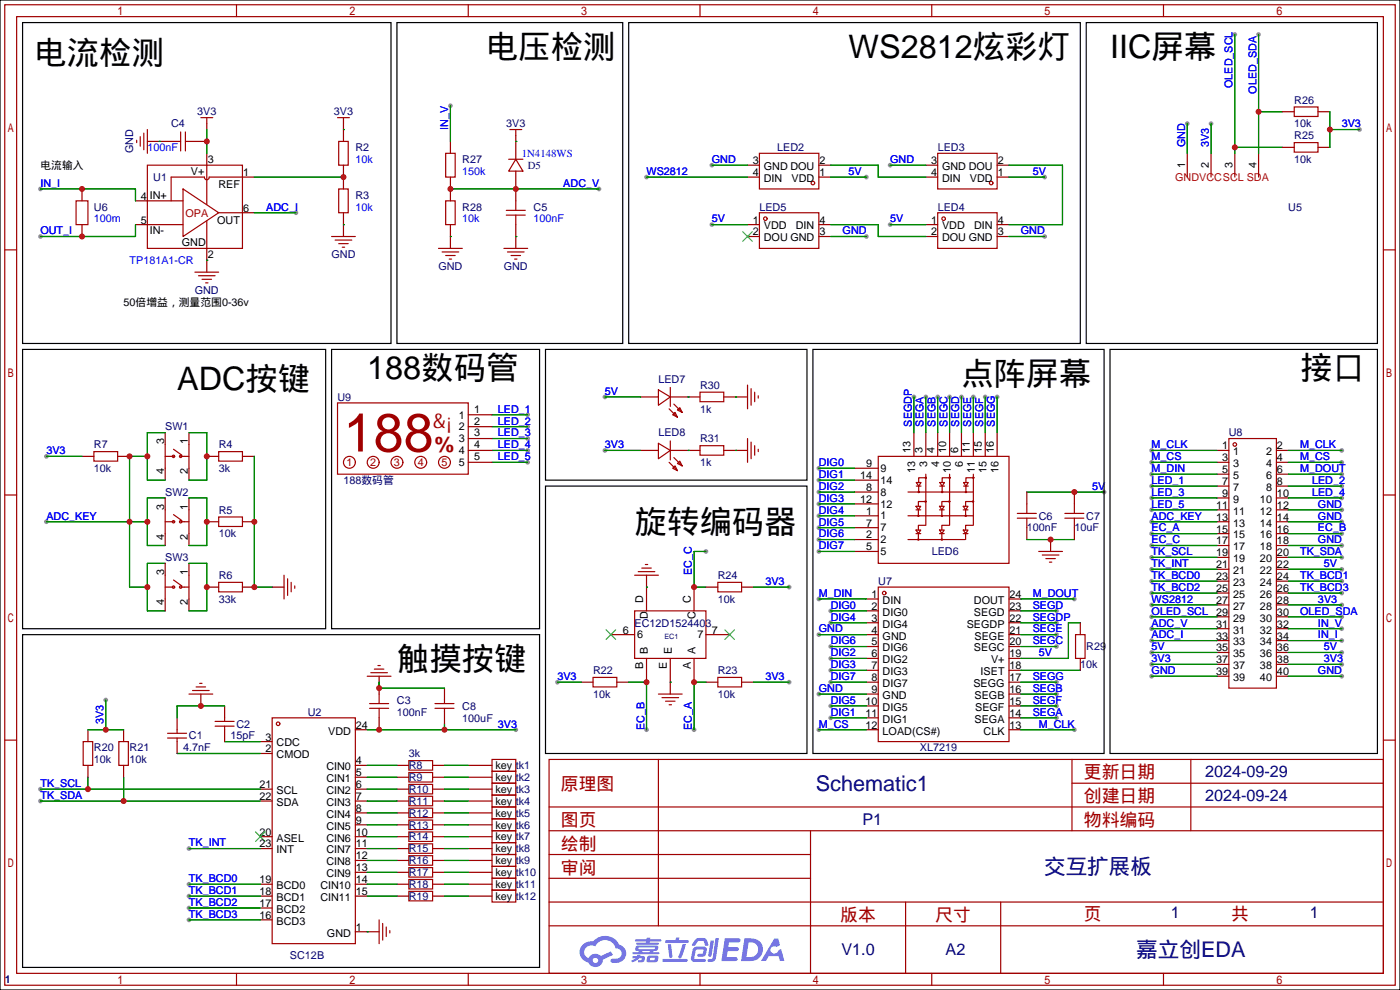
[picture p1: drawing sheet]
<svg xmlns="http://www.w3.org/2000/svg" width="299mm" height="212mm" viewBox="0 0 299 212" stroke-linecap="round" stroke-linejoin="round" font-family="sans-serif">
<path d="M0 0h299.2v211.6h-299.2z" fill="#fff" stroke="#000" stroke-width=".25"/>
<g fill="#999">
<circle cx="9.9" cy="111.5" r=".51"/>
<circle cx="9.9" cy="97.5" r=".51"/>
<circle cx="258.8" cy="26.4" r=".51"/>
<circle cx="263.9" cy="7.4" r=".51"/>
<circle cx="269" cy="7.4" r=".51"/>
<circle cx="253.7" cy="26.4" r=".51"/>
<circle cx="40.4" cy="181.4" r=".51"/>
<circle cx="8.6" cy="171.2" r=".51"/>
<circle cx="8.6" cy="168.7" r=".51"/>
<circle cx="110.2" cy="156" r=".51"/>
<circle cx="22.6" cy="149.6" r=".51"/>
<circle cx="40.4" cy="189" r=".51"/>
<circle cx="40.4" cy="191.5" r=".51"/>
<circle cx="40.4" cy="194.1" r=".51"/>
<circle cx="40.4" cy="196.6" r=".51"/>
<circle cx="138.2" cy="156" r=".51"/>
<circle cx="119.1" cy="145.8" r=".51"/>
<circle cx="148.3" cy="156" r=".51"/>
<circle cx="168.7" cy="145.8" r=".51"/>
<circle cx="150.9" cy="117.9" r=".51"/>
<circle cx="168.7" cy="125.5" r=".51"/>
<circle cx="112.8" cy="88.6" r=".51"/>
<circle cx="112.8" cy="91.2" r=".51"/>
<circle cx="112.8" cy="93.7" r=".51"/>
<circle cx="112.8" cy="96.3" r=".51"/>
<circle cx="112.8" cy="98.8" r=".51"/>
<circle cx="290.6" cy="27.7" r=".51"/>
<circle cx="190.2" cy="35.3" r=".51"/>
<circle cx="185.2" cy="37.8" r=".51"/>
<circle cx="223.3" cy="50.5" r=".51"/>
<circle cx="223.3" cy="37.8" r=".51"/>
<circle cx="185.2" cy="50.5" r=".51"/>
<circle cx="190.2" cy="48" r=".51"/>
<circle cx="152.1" cy="48" r=".51"/>
<circle cx="152.1" cy="35.3" r=".51"/>
<circle cx="138.2" cy="37.8" r=".51"/>
<circle cx="8.6" cy="40.4" r=".51"/>
<circle cx="8.6" cy="50.5" r=".51"/>
<circle cx="128" cy="40.4" r=".51"/>
<circle cx="63.2" cy="45.5" r=".51"/>
<circle cx="96.3" cy="22.6" r=".51"/>
<circle cx="175" cy="128" r=".51"/>
<circle cx="175" cy="156" r=".51"/>
<circle cx="175" cy="148.3" r=".51"/>
<circle cx="175" cy="135.6" r=".51"/>
<circle cx="229.6" cy="128" r=".51"/>
<circle cx="229.6" cy="156" r=".51"/>
<circle cx="177.5" cy="130.6" r=".51"/>
<circle cx="177.5" cy="140.7" r=".51"/>
<circle cx="177.5" cy="143.3" r=".51"/>
<circle cx="177.5" cy="133.1" r=".51"/>
<circle cx="177.5" cy="150.9" r=".51"/>
<circle cx="177.5" cy="138.2" r=".51"/>
<circle cx="177.5" cy="145.8" r=".51"/>
<circle cx="177.5" cy="153.4" r=".51"/>
<circle cx="175" cy="100.1" r=".51"/>
<circle cx="175" cy="102.6" r=".51"/>
<circle cx="175" cy="105.2" r=".51"/>
<circle cx="175" cy="107.7" r=".51"/>
<circle cx="175" cy="110.2" r=".51"/>
<circle cx="175" cy="112.8" r=".51"/>
<circle cx="175" cy="115.3" r=".51"/>
<circle cx="175" cy="117.9" r=".51"/>
<circle cx="225.8" cy="153.4" r=".51"/>
<circle cx="225.8" cy="148.3" r=".51"/>
<circle cx="225.8" cy="138.2" r=".51"/>
<circle cx="225.8" cy="130.6" r=".51"/>
<circle cx="225.8" cy="135.6" r=".51"/>
<circle cx="225.8" cy="150.9" r=".51"/>
<circle cx="225.8" cy="145.8" r=".51"/>
<circle cx="225.8" cy="133.1" r=".51"/>
<circle cx="195.3" cy="84.8" r=".51"/>
<circle cx="197.9" cy="84.8" r=".51"/>
<circle cx="200.4" cy="84.8" r=".51"/>
<circle cx="202.9" cy="84.8" r=".51"/>
<circle cx="205.5" cy="84.8" r=".51"/>
<circle cx="208" cy="84.8" r=".51"/>
<circle cx="210.6" cy="84.8" r=".51"/>
<circle cx="213.1" cy="84.8" r=".51"/>
<circle cx="236" cy="105.2" r=".51"/>
<circle cx="286.8" cy="96.3" r=".51"/>
<circle cx="246.1" cy="101.3" r=".51"/>
<circle cx="286.8" cy="101.3" r=".51"/>
<circle cx="246.1" cy="98.8" r=".51"/>
<circle cx="246.1" cy="96.3" r=".51"/>
<circle cx="286.8" cy="98.8" r=".51"/>
<circle cx="246.1" cy="103.9" r=".51"/>
<circle cx="246.1" cy="106.4" r=".51"/>
<circle cx="246.1" cy="109" r=".51"/>
<circle cx="246.1" cy="111.5" r=".51"/>
<circle cx="246.1" cy="114" r=".51"/>
<circle cx="246.1" cy="116.6" r=".51"/>
<circle cx="246.1" cy="119.1" r=".51"/>
<circle cx="246.1" cy="121.7" r=".51"/>
<circle cx="246.1" cy="124.2" r=".51"/>
<circle cx="246.1" cy="126.7" r=".51"/>
<circle cx="246.1" cy="129.3" r=".51"/>
<circle cx="246.1" cy="131.8" r=".51"/>
<circle cx="246.1" cy="134.4" r=".51"/>
<circle cx="246.1" cy="136.9" r=".51"/>
<circle cx="286.8" cy="142" r=".51"/>
<circle cx="286.8" cy="139.4" r=".51"/>
<circle cx="286.8" cy="136.9" r=".51"/>
<circle cx="286.8" cy="134.4" r=".51"/>
<circle cx="286.8" cy="131.8" r=".51"/>
<circle cx="286.8" cy="129.3" r=".51"/>
<circle cx="286.8" cy="126.7" r=".51"/>
<circle cx="286.8" cy="124.2" r=".51"/>
<circle cx="286.8" cy="121.7" r=".51"/>
<circle cx="286.8" cy="119.1" r=".51"/>
<circle cx="286.8" cy="116.6" r=".51"/>
<circle cx="286.8" cy="114" r=".51"/>
<circle cx="286.8" cy="111.5" r=".51"/>
<circle cx="286.8" cy="109" r=".51"/>
<circle cx="286.8" cy="106.4" r=".51"/>
<circle cx="286.8" cy="103.9" r=".51"/>
<circle cx="286.8" cy="144.5" r=".51"/>
<circle cx="246.1" cy="139.4" r=".51"/>
<circle cx="246.1" cy="142" r=".51"/>
<circle cx="246.1" cy="144.5" r=".51"/>
<circle cx="129.3" cy="84.8" r=".51"/>
<circle cx="129.3" cy="96.3" r=".51"/>
</g>
<g fill="none" stroke="#a10000" stroke-width=".25">
<path d="M1 1h297.2v209.6h-297.2zM3.6 3.6h292.1v204.4h-292.1zM50.5 1v2.6M100.1 1v2.6M149.6 1v2.6M199.1 1v2.6M248.7 1v2.6M1 53.4h2.6M295.7 53.4h2.5M1 105.8h2.6M295.7 105.8h2.5M1 158.2h2.6"/>
<path d="M295.7 158.2h2.5M117.3 162.3h178.4v45.7h-178.4zM117.3 177.5h178.4M117.3 172.5h178.4M140.7 162.3v35.6M173.2 177.5v30.5M229.1 162.3v15.2M229.1 167.4h66.6M254.5 162.3v15.2M117.3 182.6h55.9M117.3 197.9h178.4M117.3 192.8h178.4"/>
<path d="M117.3 187.7h55.9M193.5 192.8v15.2M213.9 192.8v15.2M50.5 208v2.6M100.1 208v2.6M149.6 208v2.6M199.1 208v2.6M248.7 208v2.6"/>
</g>
<g fill="#5487ff">
<path d="M154.9 200.5h2.7a.48 .48 0 0 1 .7 .5 .48 .48 0 0 1-.7 .4h-1.8l-.2 1h1.9a.43 .43 0 0 1 .4 .5 .43 .43 0 0 1-.4 .4h-2l-.2 1.3h1.7a.45 .45 0 0 1 .6 .1 .45 .45 0 0 1-.2 .6l-3.2 .1z"/>
<path d="M165.5 200.6h.8l.4 1.4-.7 .4a.84 .84 0 0 0-1.2 .2 .84 .84 0 0 0 .3 1.2 .84 .84 0 0 0 1.2-.4v-.3l.6-.3 .7 2.6h-.9l-.3-1.1h-2.1l-.6 1.1h-1.1z"/>
<path d="M151.9 201h.7l-.5 3.2a.36 .36 0 0 1-.4 .3 .36 .36 0 0 1-.3-.3z"/>
<path d="M152.9 200.5h.7l-.6 4.3a1.13 1.13 0 0 1-1.8 .6l.2-.4 .8-.1 .1-.2z"/>
<path d="M148.6 200.8l.6-.3h1a.77 .77 0 0 1 .9 .5l.3 .9-.2 .2h-.5l-.3-.9-.2-.1h-1l-.7 1h-.6v-.2z"/>
<path d="M148.2 202.7l.5-.4h1.7a.81 .81 0 0 1 .7 .5 .81 .81 0 0 1-.2 .9 .81 .81 0 0 1-.9 .8h-.7a.32 .32 0 0 1-.3-.4 .32 .32 0 0 1 .4-.3h.8l.2-.9-1.7 .1-.3 1.9 2.2 .1a.32 .32 0 0 1 .3 .3 .32 .32 0 0 1-.4 .3h-2.3l-.4-.3-.1-.5z"/>
<path d="M141.6 204.9h5a.33 .33 0 0 1 .4 .4 .33 .33 0 0 1-.4 .3h-4.9l-.1-.2z"/>
<path d="M145.9 201.8h.7l-.6 2a.98 .98 0 0 1-.7 1l-.3-.3z"/>
<path d="M142.7 201.8h.7l.3 2.6a.34 .34 0 0 1-.3 .3 .34 .34 0 0 1-.4-.2z"/>
<path d="M142.2 200.9h2.2l.2-.6h.6l-.1 .6h1.8a.32 .32 0 0 1 .3 .3 .32 .32 0 0 1-.4 .3h-4.5l-.1-.1z"/>
<path d="M135.2 204.3h.9l.1-.2h.7l-.1 .2 .9 .1a.82 .82 0 0 1-.6 1.3h-.7v-.5h.6l.1-.4a.68 .68 0 0 0-.9 .4l-1.1 .5-.2-.5 1-.4h-.8z"/>
<path d="M135.8 200.7h2.4l.1-.3h.7l-.1 .4h2.2l.3 .2-.3 .2h-2.2l-.1 .3h1.8l.2 .2-.2 .2h-4.5l-.1-.4h2.1v-.3h-2.2l-.2-.1z"/>
<path d="M159.1 200.5l-.7 4.9h1.7a2.5 2.5 0 0 0 3-2.5 2.5 2.5 0 0 0-3.1-2.4zM160 201.4a1.61 1.61 0 0 1 2 1.4 1.61 1.61 0 0 1-1.8 1.7l-.7 .1z"/>
<path d="M135.9 202.3a.55 .55 0 0 0-.1 .7 .55 .55 0 0 0 .7 .2v.3h-1.3v.4h5.5l.2-.2-.2-.2h-1.2l.2-.3a.7 .7 0 0 0 .9-.2 .7 .7 0 0 0-.1-.9h-4.1zM136.5 202.5h3.3l.2 .1-.2 .3h-3.2zM137.2 203.2h1.7l-.1 .3h-1.5z"/>
<path d="M138.4 204.4a1.05 1.05 0 0 0-.1 1.2 2.91 2.91 0 0 0 2.2-.1 .98 .98 0 0 0 0-1.2l-1.6-.1zM139 204.7h.8l.1 .3-.2 .2h-.8z"/>
<path d="M124.6 201.9a2.23 2.23 0 0 0-.6 2.3 2.23 2.23 0 0 0 1.8 1.5 1.58 1.58 0 0 0 1.7 1 1.58 1.58 0 0 0 1.3-1.6l2.2-1-.5-.8-2.1 1a1.65 1.65 0 0 0-2.6 .5 1.45 1.45 0 0 1-.8-2 1.45 1.45 0 0 1 2-.6l.2 .1a2.3 2.3 0 0 1 2.4-1.4 2.3 2.3 0 0 1 2 1.8 1.12 1.12 0 0 1 1.3 1 1.12 1.12 0 0 1-1.2 1.2h-.7a.45 .45 0 0 0-.5 .4 .45 .45 0 0 0 .4 .5 2.21 2.21 0 0 0 2.3-.6 2.21 2.21 0 0 0 .5-2.2 2.13 2.13 0 0 0-1.4-1.1 3.3 3.3 0 0 0-5.5-.7l-1.2 .1zM126.7 205.3a.57 .57 0 0 1 1.1 0 .57 .57 0 0 1-1.1 0z"/>
</g>
<g fill="none" stroke="#a10000" stroke-width=".25">
<path d="M29.2 30v.5M30 29.2v2M30.7 28.4v3.6M31.5 35.3h20.3v17.8h-20.3zM31.5 27.7v5.1M36.6 30.2h2M38.6 28.2v4.1M39.6 30.2h2.1M39.6 28.2v4.1M42.9 25.1h2.6M44.2 25.1v1.3M44.2 35.3v8.4"/>
<path d="M51.8 37.8h-7.1a.51 .51 0 0 1-.5 .6 .51 .51 0 0 1-.5-.6h-7.1v5.1M72.1 25.1h2.6M72.4 30.2h2v5.1h-2zM73.4 25.1v1.3M95.2 32.8h2.1v5h-2.1zM108.7 34h3.1M109 27.7h2.5M110.2 34l1.6 2.6h-3.1zM110.2 27.7v1.3M162.3 32.8h12.7v7.6h-12.7zM200.4 32.8h12.7v7.6h-12.7zM276.6 30.5h5.1v2h-5.1z"/>
<path d="M276.6 22.9h5.1v2h-5.1zM16.3 42.9h2.5v5.1h-2.5zM31.5 42.9h7.6M31.5 48h7.6M39.1 40.4l7.6 5.1-7.6 5zM41.7 58.2h5M42.4 58.9h3.6M43.2 59.7h2M44.2 47.2v5.9M46.7 45.5h5.1M70.9 50.5h5M71.6 51.3h3.6"/>
<path d="M72.4 40.4h2v5.1h-2zM72.4 52.1h2M73.2 52.8h.5M93.7 53.1h5.1M94.5 53.8h3.5M95.2 42.9h2.1v5.1h-2.1zM95.2 54.6h2.1M96 55.4h.5M107.7 53.1h5.1M108.2 46h4.1M108.2 45h4.1M108.5 53.8h3.5"/>
<path d="M109.2 54.6h2.1M110 55.4h.5M110.2 42.9v2.1M110.2 46v2M162.3 45.5h12.7v7.6h-12.7zM200.4 45.5h12.7v7.6h-12.7zM43.9 60.5h.5M20.1 96.5h5v2.1h-5zM35.3 97.5h1.8M35.3 95v5.1M37.1 96l1.8 1.3M38.6 97.5h1.8"/>
<path d="M40.4 95v5.1M46.7 96.5h5.1v2.1h-5.1zM72.1 86.1h28v15.2h-28zM140.7 83.3l2.6 1.5-2.6 1.8zM140.7 94.7l2.6 1.6-2.6 1.7zM143 87.4l1.8 1.8M143 98.8l1.8 1.8M143.3 82.8v4.1M143.3 94.2v4.1M143.8 88.6l.5-.5 .5 1.1zM144 86.4l1.8 1.7M144 97.8l1.8 1.8"/>
<path d="M144.8 87.6l.5-.5 .5 1zM144.8 99.1l.5-.5 .5 1zM149.6 83.8h5.1v2.1h-5.1zM149.6 95.2h5.1v2.1h-5.1zM159.8 82.3v5.1M159.8 93.7v5.1M160.5 83.1v3.5M160.5 94.5v3.5M161.3 83.8v2.1M161.3 95.2v2.1M162.1 84.6v.5M162.1 96v.5"/>
<path d="M187.7 97.5h27.9v22.9h-27.9zM262.6 93.7h10.2v53.4h-10.2zM35.3 109v5M35.3 111.5h1.8M37.1 110l1.8 1.3M38.6 111.5h1.8M40.4 109v5M46.7 110.5h5.1v2h-5.1zM143.8 100.1l.5-.5 .5 1zM194.1 115.3h12.1M194.1 110.2h13.9M194.1 105.2h13.9"/>
<path d="M195.8 113.3h1l-.5 .7zM195.8 108.2h1l-.5 .8zM195.8 114h1M195.8 109h1M195.8 103.1h1l-.5 .8zM195.8 103.9h1M196.3 109v1.2M196.3 114v1.3M196.3 103.9v1.3M197.8 112.3h-1.5v1M197.8 107.2h-1.5v1M197.9 102.1h-1.6v1"/>
<path d="M197.9 101.3v11M200.8 113.3h1l-.5 .7zM200.8 108.2h1l-.5 .8zM200.8 114h1M200.8 109h1M200.9 103.1h1l-.5 .8zM200.9 103.9h1M201.3 109v1.2M201.3 114v1.3M201.4 103.9v1.3M202.8 112.3h-1.5v1M202.8 107.2h-1.5v1"/>
<path d="M202.9 102.1h-1.5v1M202.9 101.3v11M205.9 113.3h1l-.5 .7zM205.9 108.2h1l-.5 .8zM205.9 114h1M205.9 109h1M205.9 103.1h1l-.5 .8zM205.9 103.9h1M206.4 109v1.2M206.4 114v1.3M206.4 103.9v1.3M207.9 112.3h-1.5v1"/>
<path d="M207.9 107.2h-1.5v1M208 102.1h-1.6v1M208 101.3v11M217.4 110.7h4.1M217.4 109.7h4.1M219.5 107.7v2M219.5 110.7v2.1M222 117.9h5.1M222.8 118.6h3.5M223.5 119.4h2.1M227.6 110.7h4M227.6 109.7h4"/>
<path d="M229.6 107.7v2M229.6 110.7v2.1M35.3 122.9v5.1M35.3 125.5h1.8M37.1 124l1.8 1.2M38.6 125.5h1.8M40.4 122.9v5.1M46.7 124.5h5.1v2h-5.1zM60.7 122.9v5.1M61.5 123.7v3.6M62.2 124.5v2M63 125.2v.5"/>
<path d="M135.6 130.6h15.3v10.1h-15.3zM135.6 122.9h5.1M136.4 122.2h3.6M137.2 121.4h2M137.9 120.6h.5M153.4 124.5h5.1v2h-5.1zM187.7 125.5h27.9v33h-27.9zM224.3 120.1h.5M229.9 135.6h2v5.1h-2zM17.8 158.5h2v5.1h-2zM25.4 158.5h2v5.1h-2zM35.8 157.7h4.1"/>
<path d="M35.8 156.7h4.1M37.8 156v.7M37.8 157.7v.8M40.4 148.3h5.1M41.1 147.6h3.6M41.9 146.8h2M42.7 146.1h.5M46 155.2h4M46 154.2h4M48 153.4v.8M48 155.2v.8M58.2 153.4h17.7v48.3h-17.7z"/>
<path d="M78.5 144.5h5.1M79 150.4h4.1M79 151.4h4.1M79.2 143.8h3.6M80 143h2M80.8 142.2h.5M81 148.3v2.1M81 151.4v2M93 150.4h4M93 151.4h4M95 149.6v.8M95 151.4v.7"/>
<path d="M126.7 144.8h5.1v2h-5.1zM140.7 148.3h5.1M141.5 149.1h3.5M142.2 149.9h2.1M143 150.6h.5M153.4 144.8h5.1v2h-5.1zM87.4 162.6h5.1v2h-5.1zM87.4 165.1h5.1v2h-5.1zM87.4 167.6h5.1v2.1h-5.1zM87.4 170.2h5.1v2h-5.1zM87.4 172.7h5.1v2.1h-5.1zM87.4 175.3h5.1v2h-5.1z"/>
<path d="M87.4 177.8h5.1v2h-5.1zM105.2 162.3h5v2.5h-5zM105.2 164.8h5v2.6h-5zM105.2 167.4h5v2.5h-5zM105.2 169.9h5v2.6h-5zM105.2 172.5h5v2.5h-5zM105.2 175h5v2.5h-5zM105.2 177.5h5v2.6h-5zM81 196.6v5.1M81.8 197.4v3.5M82.5 198.1v2.1M83.3 198.9v.5"/>
<path d="M87.4 180.3h5.1v2.1h-5.1zM87.4 182.9h5.1v2h-5.1zM87.4 185.4h5.1v2.1h-5.1zM87.4 188h5.1v2h-5.1zM87.4 190.5h5.1v2h-5.1zM105.2 180.1h5v2.5h-5zM105.2 182.6h5v2.6h-5zM105.2 185.2h5v2.5h-5zM105.2 187.7h5v2.5h-5zM105.2 190.2h5v2.6h-5z"/>
<circle cx="173.7" cy="39.1" r=".38"/>
<circle cx="211.8" cy="39.1" r=".38"/>
<circle cx="163.6" cy="46.7" r=".38"/>
<circle cx="201.7" cy="46.7" r=".38"/>
<circle cx="37.1" cy="97.5" r=".25"/>
<circle cx="38.6" cy="97.5" r=".25"/>
<circle cx="74.7" cy="98.8" r="1.27"/>
<circle cx="79.8" cy="98.8" r="1.27"/>
<circle cx="84.8" cy="98.8" r="1.27"/>
<circle cx="89.9" cy="98.8" r="1.27"/>
<circle cx="95" cy="98.8" r="1.27"/>
<circle cx="263.9" cy="95" r=".38"/>
<circle cx="37.1" cy="111.5" r=".25"/>
<circle cx="38.6" cy="111.5" r=".25"/>
<circle cx="196.3" cy="110.2" r=".13"/>
<circle cx="196.3" cy="115.3" r=".13"/>
<circle cx="196.3" cy="105.2" r=".13"/>
<circle cx="197.8" cy="107.2" r=".13"/>
<circle cx="197.9" cy="102.1" r=".13"/>
<circle cx="201.3" cy="110.2" r=".13"/>
<circle cx="201.3" cy="115.3" r=".13"/>
<circle cx="201.4" cy="105.2" r=".13"/>
<circle cx="202.9" cy="107.2" r=".13"/>
<circle cx="202.9" cy="102.1" r=".13"/>
<circle cx="206.4" cy="110.2" r=".13"/>
<circle cx="206.4" cy="105.2" r=".13"/>
<circle cx="208" cy="107.2" r=".13"/>
<circle cx="208" cy="102.1" r=".13"/>
<circle cx="37.1" cy="125.5" r=".25"/>
<circle cx="38.6" cy="125.5" r=".25"/>
<circle cx="189" cy="126.7" r=".38"/>
<circle cx="59.4" cy="154.7" r=".38"/>
</g>
<g fill="none" stroke="#870000" stroke-width=".25">
<path d="M31.5 30.2h5.1M41.7 30.2h2.5M44.2 26.4v1.3M44.2 32.8v2.5M51.8 37.8h2.6M73.4 26.4v3.8M73.4 35.3v5.1M96.3 30.2v2.6M96.3 37.8v5.1M110.2 29v5M110.2 36.6v6.3M159.8 37.8h2.5"/>
<path d="M159.8 35.3h2.5M175 37.8h2.5M175 35.3h2.5M197.9 37.8h2.5M197.9 35.3h2.5M213.1 37.8h2.5M213.1 35.3h2.5M253.7 32.8v5M258.8 32.8v5M263.9 32.8v5M269 32.8v5M274.1 31.5h2.5"/>
<path d="M274.1 23.9h2.5M281.7 31.5h2.5M281.7 23.9h2.5M17.5 40.4v2.5M17.5 48v2.5M29 48h2.5M29 42.9h2.5M44.2 53.1v5.1M51.8 45.5h2.6M73.4 45.5v5M96.3 48v5.1M110.2 48v5.1"/>
<path d="M159.8 48h2.5M159.8 50.5h2.5M175 48h2.5M175 50.5h2.5M197.9 48h2.5M197.9 50.5h2.5M213.1 48h2.5M213.1 50.5h2.5M17.5 97.5h2.6M25.1 97.5h2.6M35.3 92.5v2.5M40.4 92.5v2.5"/>
<path d="M44.2 97.5h2.5M51.8 97.5h2.6M100.1 96.3h5.1M100.1 98.8h5.1M100.1 88.6h5.1M100.1 91.2h5.1M100.1 93.7h5.1M136.9 96.3h3.8M136.9 84.8h3.8M143.3 96.3h6.3M143.3 84.8h6.3M154.7 96.3h5.1"/>
<path d="M154.7 84.8h5.1M195.3 92.5v5M197.9 92.5v5M200.4 92.5v5M202.9 92.5v5M205.5 92.5v5M208 92.5v5M210.6 92.5v5M213.1 92.5v5M260.1 96.3h2.5M260.1 98.8h2.5M272.8 96.3h2.5"/>
<path d="M272.8 98.8h2.5M35.3 100.1v2.5M35.3 106.4v2.6M35.3 114v2.6M40.4 100.1v2.5M40.4 106.4v2.6M40.4 114v2.6M44.2 111.5h2.5M51.8 111.5h2.6M182.6 102.6h5.1M182.6 107.7h5.1M182.6 100.1h5.1"/>
<path d="M182.6 105.2h5.1M182.6 112.8h5.1M182.6 117.9h5.1M182.6 115.3h5.1M182.6 110.2h5.1M219.5 105.2v2.5M219.5 112.8v2.5M224.5 115.3v2.6M229.6 105.2v2.5M229.6 112.8v2.5M260.1 111.5h2.5M260.1 101.3h2.5"/>
<path d="M260.1 103.9h2.5M260.1 106.4h2.5M260.1 109h2.5M260.1 114h2.5M260.1 116.6h2.5M260.1 119.1h2.5M272.8 111.5h2.5M272.8 101.3h2.5M272.8 103.9h2.5M272.8 106.4h2.5M272.8 109h2.5M272.8 114h2.5"/>
<path d="M272.8 116.6h2.5M272.8 119.1h2.5M35.3 120.4v2.5M35.3 128v2.6M40.4 120.4v2.5M40.4 128v2.6M44.2 125.5h2.5M51.8 125.5h2.6M58.2 125.5h2.5M130.6 135.6h5M138.2 122.9v7.7M148.3 125.5v5.1"/>
<path d="M150.9 135.6h5.1M150.9 125.5h2.5M158.5 125.5h2.5M185.2 135.6h2.5M185.2 128h2.5M185.2 130.6h2.5M185.2 133.1h2.5M185.2 138.2h2.5M215.6 135.6h2.6M215.6 128h2.6M215.6 130.6h2.6M215.6 133.1h2.6"/>
<path d="M215.6 138.2h2.6M230.9 133.1v2.5M260.1 139.4h2.5M260.1 136.9h2.5M260.1 134.4h2.5M260.1 131.8h2.5M260.1 129.3h2.5M260.1 126.7h2.5M260.1 124.2h2.5M260.1 121.7h2.5M272.8 139.4h2.5M272.8 136.9h2.5"/>
<path d="M272.8 134.4h2.5M272.8 131.8h2.5M272.8 129.3h2.5M272.8 126.7h2.5M272.8 124.2h2.5M272.8 121.7h2.5M18.8 156v2.5M26.4 156v2.5M37.8 153.4v2.6M37.8 158.5v2.5M42.9 148.3v2.6M48 150.9v2.5"/>
<path d="M48 156v2.5M55.6 158.5h2.6M75.9 156h2.6M81 144.5v3.8M81 153.4v2.6M95 147.1v2.5M95 152.1v2.6M124.2 145.8h2.5M131.8 145.8h2.6M138.2 140.7v5.1M143.3 140.7v7.6M148.3 140.7v5.1"/>
<path d="M150.9 145.8h2.5M158.5 145.8h2.5M185.2 156h2.5M185.2 145.8h2.5M185.2 140.7h2.5M185.2 143.3h2.5M185.2 148.3h2.5M185.2 150.9h2.5M185.2 153.4h2.5M215.6 156h2.6M215.6 145.8h2.6M215.6 140.7h2.6"/>
<path d="M215.6 143.3h2.6M215.6 148.3h2.6M215.6 150.9h2.6M215.6 153.4h2.6M230.9 140.7v2.6M260.1 144.5h2.5M260.1 142h2.5M272.8 144.5h2.5M272.8 142h2.5M18.8 163.6v2.5M26.4 163.6v2.5M55.6 161h2.6"/>
<path d="M55.6 168.7h2.6M55.6 171.2h2.6M55.6 178.8h2.6M75.9 168.7h2.6M75.9 171.2h2.6M75.9 178.8h2.6M75.9 176.3h2.6M75.9 173.7h2.6M75.9 166.1h2.6M75.9 163.6h2.6M84.8 168.7h2.6M84.8 171.2h2.6"/>
<path d="M84.8 178.8h2.6M84.8 176.3h2.6M84.8 173.7h2.6M84.8 166.1h2.6M84.8 163.6h2.6M92.5 168.7h2.5M92.5 171.2h2.5M92.5 178.8h2.5M92.5 176.3h2.5M92.5 173.7h2.5M92.5 166.1h2.5M92.5 163.6h2.5"/>
<path d="M100.1 168.7h5.1M100.1 171.2h5.1M100.1 178.8h5.1M100.1 176.3h5.1M100.1 173.7h5.1M100.1 166.1h5.1M100.1 163.6h5.1M55.6 181.4h2.6M55.6 189h2.6M55.6 191.5h2.6M55.6 194.1h2.6M55.6 196.6h2.6"/>
<path d="M75.9 181.4h2.6M75.9 189h2.6M75.9 191.5h2.6M75.9 199.1h5.1M75.9 186.4h2.6M75.9 183.9h2.6M84.8 181.4h2.6M84.8 189h2.6M84.8 191.5h2.6M84.8 186.4h2.6M84.8 183.9h2.6M92.5 181.4h2.5"/>
<path d="M92.5 189h2.5M92.5 191.5h2.5M92.5 186.4h2.5M92.5 183.9h2.5M100.1 181.4h5.1M100.1 189h5.1M100.1 191.5h5.1M100.1 186.4h5.1M100.1 183.9h5.1"/>
</g>
<path d="M158.7 49.5l2.1 2.1M160.8 49.5l-2.1 2.1M129.5 134.6l2.1 2.1M131.6 134.6l-2.1 2.1M154.9 134.6l2.1 2.1M157 134.6l-2.1 2.1M54.6 177.8l2 2M56.6 177.8l-2 2" fill="none" stroke="#3c3" stroke-width=".25"/>
<g fill="none" stroke="#008700" stroke-width=".25">
<path d="M263.9 7.4v25.4M269 7.4v25.4M34 30.2h.1M44.2 27.7v5.1M54.4 37.8h19M73.4 27.7h.1M96.3 22.6v7.6M110.2 30.2h.1M138.2 37.8h21.6M152.1 35.3h7.7M177.5 37.8h7.7M177.5 35.3h10.2v2.5h10.2"/>
<path d="M190.2 35.3h7.7M215.6 37.8h7.7M215.6 35.3h11.5v12.7h-11.5M253.7 26.4v6.4M258.8 26.4v6.4M263.9 31.5h10.2M269 23.9h5.1M284.2 27.7h6.4M284.2 23.9v7.6M8.6 40.4h20.4v2.5M29 48v2.5h-20.4M44.2 55.6h.1"/>
<path d="M54.4 45.5h8.8M73.4 48h.1M96.3 50.5h.1M96.3 40.4h31.7M110.2 50.5h.1M152.1 48h7.7M177.5 48h10.2v2.5h10.2M177.5 50.5h7.7M190.2 48h7.7M215.6 50.5h7.7M9.9 97.5h7.6M31.5 97.5h-3.8v28h3.8"/>
<path d="M35.3 92.5h-3.8v10.1h3.8M40.4 92.5h3.8v10.1h-3.8M54.4 97.5v28h3.8M105.2 88.6h7.6M105.2 91.2h7.6M105.2 93.7h7.6M105.2 96.3h7.6M105.2 98.8h7.6M129.3 96.3h7.6M129.3 84.8h7.6M147.1 84.8h.1M147.1 96.3h.1"/>
<path d="M157.2 84.8h.1M157.2 96.3h.1M195.3 84.8v7.7M197.9 84.8v7.7M200.4 84.8v7.7M202.9 84.8v7.7M205.5 84.8v7.7M208 84.8v7.7M210.6 84.8v7.7M213.1 84.8v7.7M246.1 96.3h14M246.1 98.8h14"/>
<path d="M275.3 96.3h11.5M275.3 98.8h11.5M9.9 111.5h21.6M35.3 106.4h-3.8v10.2h3.8M40.4 106.4h3.8v10.2h-3.8M150.9 117.9h-2.6v7.6h2.6M175 102.6h7.6M175 117.9h7.6M175 100.1h7.6M175 105.2h7.6M175 107.7h7.6M175 110.2h7.6"/>
<path d="M175 112.8h7.6M175 115.3h7.6M219.5 105.2h16.5M219.5 115.3h10.1M246.1 111.5h14M246.1 116.6h14M246.1 106.4h14M246.1 101.3h14M246.1 103.9h14M246.1 109h14M246.1 114h14M246.1 119.1h14"/>
<path d="M275.3 111.5h11.5M275.3 116.6h11.5M275.3 106.4h11.5M275.3 101.3h11.5M275.3 103.9h11.5M275.3 109h11.5M275.3 114h11.5M275.3 119.1h11.5M35.3 120.4h-3.8v10.2h3.8M40.4 120.4h3.8v10.2h-3.8M138.2 125.5h.1M161 125.5h7.7"/>
<path d="M175 128h10.2M175 135.6h10.2M177.5 130.6h7.7M177.5 133.1h7.7M177.5 138.2h7.7M218.2 130.6h7.6M218.2 133.1h7.6M218.2 128h11.4M218.2 135.6h7.6M218.2 138.2h7.6M230.9 133.1h-2.6v7.6h-10.1M246.1 121.7h14"/>
<path d="M246.1 124.2h14M246.1 126.7h14M246.1 129.3h14M246.1 131.8h14M246.1 134.4h14M246.1 136.9h14M246.1 139.4h14M275.3 121.7h11.5M275.3 124.2h11.5M275.3 126.7h11.5M275.3 129.3h11.5M275.3 131.8h11.5"/>
<path d="M275.3 134.4h11.5M275.3 136.9h11.5M275.3 139.4h11.5M18.8 156h7.6M22.6 149.6v6.4M48 158.5h7.6M48 150.9h-10.2v2.5M78.5 156h31.7M81 145.8v1.3h14M95 154.7v1.3M119.1 145.8h5.1M134.4 145.8h3.8v10.2"/>
<path d="M143.3 145.8h.1M150.9 145.8h-2.6v10.2M161 145.8h7.7M175 156h10.2M175 148.3h10.2M177.5 150.9h7.7M177.5 145.8h7.7M177.5 140.7h7.7M177.5 143.3h7.7M177.5 153.4h7.7M218.2 150.9h7.6M218.2 156h11.4"/>
<path d="M218.2 145.8h7.6M218.2 143.3h12.7M218.2 148.3h7.6M218.2 153.4h7.6M246.1 142h14M246.1 144.5h14M275.3 142h11.5M275.3 144.5h11.5M8.6 171.2h47M8.6 168.7h47M18.8 166.1v2.6M26.4 166.1v5.1"/>
<path d="M37.8 161h17.8M78.5 173.7h6.3M78.5 176.3h6.3M78.5 178.8h6.3M78.5 171.2h6.3M78.5 168.7h6.3M78.5 166.1h6.3M78.5 163.6h6.3M95 173.7h5.1M95 176.3h5.1M95 178.8h5.1M95 171.2h5.1"/>
<path d="M95 168.7h5.1M95 166.1h5.1M95 163.6h5.1M40.4 191.5h15.2M40.4 189h15.2M40.4 181.4h15.2M40.4 194.1h15.2M40.4 196.6h15.2M78.5 199.1h.1M78.5 191.5h6.3M78.5 189h6.3M78.5 186.4h6.3"/>
<path d="M78.5 183.9h6.3M78.5 181.4h6.3M95 191.5h5.1M95 189h5.1M95 186.4h5.1M95 183.9h5.1M95 181.4h5.1"/>
</g>
<path d="M4.8 4.8h78.8v68.6h-78.8zM84.8 4.8h48.3v68.6h-48.3zM134.4 4.8h96.5v68.6h-96.5zM232.2 4.8h62.2v68.6h-62.2zM4.8 74.7h64.8v59.7h-64.8zM70.9 74.7h44.4v59.7h-44.4zM116.6 74.7h55.9v27.9h-55.9zM173.7 74.7h62.3v86.3h-62.3zM237.2 74.7h57.2v86.3h-57.2zM116.6 103.9h55.9v57.1h-55.9zM4.8 135.6h110.5v71.2h-110.5z" fill="none" stroke="#000" stroke-width=".25"/>
<g fill="#c00">
<circle cx="31.5" cy="97.5" r=".63"/>
<circle cx="27.7" cy="97.5" r=".63"/>
<circle cx="27.7" cy="111.5" r=".63"/>
<circle cx="31.5" cy="111.5" r=".63"/>
<circle cx="31.5" cy="125.5" r=".63"/>
<circle cx="44.2" cy="97.5" r=".63"/>
<circle cx="44.2" cy="111.5" r=".63"/>
<circle cx="44.2" cy="125.5" r=".63"/>
<circle cx="54.4" cy="125.5" r=".63"/>
<circle cx="54.4" cy="111.5" r=".63"/>
<circle cx="263.9" cy="31.5" r=".63"/>
<circle cx="269" cy="23.9" r=".63"/>
<circle cx="26.4" cy="171.2" r=".63"/>
<circle cx="18.8" cy="168.7" r=".63"/>
<circle cx="42.9" cy="150.9" r=".63"/>
<circle cx="95" cy="156" r=".63"/>
<circle cx="81" cy="156" r=".63"/>
<circle cx="22.6" cy="156" r=".63"/>
<circle cx="138.2" cy="145.8" r=".63"/>
<circle cx="148.3" cy="145.8" r=".63"/>
<circle cx="148.3" cy="125.5" r=".63"/>
<circle cx="284.2" cy="27.7" r=".63"/>
<circle cx="73.4" cy="37.8" r=".63"/>
<circle cx="17.5" cy="40.4" r=".63"/>
<circle cx="17.5" cy="50.5" r=".63"/>
<circle cx="44.2" cy="30.2" r=".63"/>
<circle cx="96.3" cy="40.4" r=".63"/>
<circle cx="110.2" cy="40.4" r=".63"/>
<circle cx="229.6" cy="105.2" r=".63"/>
<circle cx="224.5" cy="115.3" r=".63"/>
<circle cx="81" cy="147.1" r=".63"/>
</g>
<text font-size="11.5" fill="#a00000" x="73.4" y="96.5">188</text>
<g font-size="6.9">
<text x="7.4" y="13.6">电流检测</text>
<text x="103.9" y="12.3">电压检测</text>
<text x="181.4" y="12.3">WS2812炫彩灯</text>
<text x="237.2" y="12.3">IIC屏幕</text>
<text x="37.8" y="83.4">ADC按键</text>
<text x="78.5" y="80.9">188数码管</text>
<text x="205.5" y="82.2">点阵屏幕</text>
<text x="277.9" y="80.9">接口</text>
<text x="135.6" y="113.9">旋转编码器</text>
<text x="84.8" y="143.1">触摸按键</text>
</g>
<g font-size="4.6" fill="#a00000">
<text x="92.5" y="91.5">&amp;¡</text>
<text x="92.9" y="96.6">%</text>
</g>
<g font-size="4.6" fill="#000080">
<text x="174.4" y="169">Schematic1</text>
<text x="223.1" y="186.8">交互扩展板</text>
<text x="242.8" y="204.6">嘉立创EDA</text>
</g>
<g font-size="3.8" fill="#a00000">
<text x="231.6" y="166.4">更新日期</text>
<text x="119.9" y="168.9">原理图</text>
<text x="231.6" y="171.5">创建日期</text>
<text x="119.9" y="176.5">图页</text>
<text x="231.6" y="176.5">物料编码</text>
<text x="119.9" y="181.6">绘制</text>
<text x="119.9" y="186.7">审阅</text>
<text x="179.6" y="196.9">版本</text>
<text x="199.9" y="196.9">尺寸</text>
<text x="231.6" y="196.6">页</text>
<text x="263.1" y="196.6">共</text>
</g>
<g font-size="3.5" fill="#000080">
<text x="257.6" y="166.1">2024-09-29</text>
<text x="257.6" y="171.1">2024-09-24</text>
<text x="184.3" y="176.2">P1</text>
<text x="250.2" y="196.3">1</text>
<text x="280" y="196.3">1</text>
<text x="179.8" y="204.2">V1.0</text>
<text x="202.1" y="204.2">A2</text>
</g>
<g font-size="2.3" fill="#00f">
<text x="263.4" y="18.8" transform="rotate(-90 263.4 18.8)">OLED_SCL</text>
<text x="268.5" y="20.1" transform="rotate(-90 268.5 20.1)">OLED_SDA</text>
<text x="95.8" y="27.7" transform="rotate(-90 95.8 27.7)">IN_V</text>
<text x="286.8" y="27.2">3V3</text>
<text x="31.5" y="32.3">100nF</text>
<text x="75.9" y="34.8">10k</text>
<text x="111.5" y="33.6">1N4148WS</text>
<text x="152.1" y="34.8">GND</text>
<text x="190.2" y="34.8">GND</text>
<text x="253.3" y="31.5" transform="rotate(-90 253.3 31.5)">GND</text>
<text x="258.4" y="31.5" transform="rotate(-90 258.4 31.5)">3V3</text>
<text x="8.6" y="39.9">IN_I</text>
<text x="98.8" y="37.4">150k</text>
<text x="120.4" y="39.9">ADC_V</text>
<text x="138.2" y="37.4">WS2812</text>
<text x="181.4" y="37.4">5V</text>
<text x="220.7" y="37.4">5V</text>
<text x="20.1" y="47.5">100m</text>
<text x="56.9" y="45">ADC_I</text>
<text x="75.9" y="45">10k</text>
<text x="98.8" y="47.5">10k</text>
<text x="114" y="47.5">100nF</text>
<text x="152.1" y="47.5">5V</text>
<text x="190.2" y="47.5">5V</text>
<text x="8.6" y="50.1">OUT_I</text>
<text x="180.1" y="50.1">GND</text>
<text x="218.2" y="50.1">GND</text>
<text x="27.7" y="56.4">TP181A1-CR</text>
<text x="106.4" y="88.2">LED_1</text>
<text x="129.3" y="84.4">5V</text>
<text x="106.4" y="90.7">LED_2</text>
<text x="106.4" y="93.3">LED_3</text>
<text x="106.4" y="95.8">LED_4</text>
<text x="129.3" y="95.8">3V3</text>
<text x="194.9" y="91.2" transform="rotate(-90 194.9 91.2)">SEGDP</text>
<text x="197.4" y="91.2" transform="rotate(-90 197.4 91.2)">SEGA</text>
<text x="199.9" y="91.2" transform="rotate(-90 199.9 91.2)">SEGB</text>
<text x="202.5" y="91.2" transform="rotate(-90 202.5 91.2)">SEGC</text>
<text x="205" y="91.2" transform="rotate(-90 205 91.2)">SEGD</text>
<text x="207.6" y="91.2" transform="rotate(-90 207.6 91.2)">SEGE</text>
<text x="210.1" y="91.2" transform="rotate(-90 210.1 91.2)">SEGF</text>
<text x="212.6" y="91.2" transform="rotate(-90 212.6 91.2)">SEGG</text>
<text x="246.1" y="95.8">M_CLK</text>
<text x="277.9" y="95.8">M_CLK</text>
<text x="9.9" y="97.1">3V3</text>
<text x="106.4" y="98.3">LED_5</text>
<text x="175" y="99.6">DIG0</text>
<text x="246.1" y="100.9">M_DIN</text>
<text x="246.1" y="98.3">M_CS</text>
<text x="277.9" y="100.9">M_DOUT</text>
<text x="277.9" y="98.3">M_CS</text>
<text x="175" y="102.2">DIG1</text>
<text x="175" y="104.7">DIG2</text>
<text x="175" y="107.2">DIG3</text>
<text x="233.4" y="104.7">5V</text>
<text x="246.1" y="103.4">LED_1</text>
<text x="246.1" y="106">LED_3</text>
<text x="280.4" y="106">LED_4</text>
<text x="280.4" y="103.4">LED_2</text>
<text x="9.9" y="111">ADC_KEY</text>
<text x="175" y="109.8">DIG4</text>
<text x="175" y="112.3">DIG5</text>
<text x="246.1" y="108.5">LED_5</text>
<text x="246.1" y="111">ADC_KEY</text>
<text x="246.1" y="113.6">EC_A</text>
<text x="281.7" y="113.6">EC_B</text>
<text x="281.7" y="111">GND</text>
<text x="281.7" y="108.5">GND</text>
<text x="175" y="114.9">DIG6</text>
<text x="175" y="117.4">DIG7</text>
<text x="246.1" y="116.1">EC_C</text>
<text x="246.1" y="118.7">TK_SCL</text>
<text x="277.9" y="118.7">TK_SDA</text>
<text x="281.7" y="116.1">GND</text>
<text x="147.9" y="122.9" transform="rotate(-90 147.9 122.9)">EC_C</text>
<text x="163.6" y="125">3V3</text>
<text x="246.1" y="121.2">TK_INT</text>
<text x="246.1" y="123.7">TK_BCD0</text>
<text x="277.9" y="123.7">TK_BCD1</text>
<text x="283" y="121.2">5V</text>
<text x="175" y="127.6">M_DIN</text>
<text x="177.5" y="130.1">DIG0</text>
<text x="220.7" y="127.6">M_DOUT</text>
<text x="220.7" y="130.1">SEGD</text>
<text x="246.1" y="126.3">TK_BCD2</text>
<text x="246.1" y="128.8">WS2812</text>
<text x="246.1" y="131.4">OLED_SCL</text>
<text x="277.9" y="131.4">OLED_SDA</text>
<text x="277.9" y="126.3">TK_BCD3</text>
<text x="281.7" y="128.8">3V3</text>
<text x="175" y="135.2">GND</text>
<text x="177.5" y="132.6">DIG4</text>
<text x="177.5" y="137.7">DIG6</text>
<text x="220.7" y="137.7">SEGC</text>
<text x="220.7" y="135.2">SEGE</text>
<text x="220.7" y="132.6">SEGDP</text>
<text x="246.1" y="133.9">ADC_V</text>
<text x="246.1" y="136.4">ADC_I</text>
<text x="281.7" y="136.4">IN_I</text>
<text x="281.7" y="133.9">IN_V</text>
<text x="177.5" y="140.3">DIG2</text>
<text x="177.5" y="142.8">DIG3</text>
<text x="222" y="140.3">5V</text>
<text x="246.1" y="139">5V</text>
<text x="246.1" y="141.5">3V3</text>
<text x="283" y="141.5">3V3</text>
<text x="283" y="139">5V</text>
<text x="119.1" y="145.3">3V3</text>
<text x="163.6" y="145.3">3V3</text>
<text x="175" y="147.9">GND</text>
<text x="177.5" y="145.3">DIG7</text>
<text x="220.7" y="147.9">SEGB</text>
<text x="220.7" y="145.3">SEGG</text>
<text x="246.1" y="144.1">GND</text>
<text x="281.7" y="144.1">GND</text>
<text x="22.1" y="154.7" transform="rotate(-90 22.1 154.7)">3V3</text>
<text x="106.4" y="155.5">3V3</text>
<text x="137.7" y="156" transform="rotate(-90 137.7 156)">EC_B</text>
<text x="147.9" y="156" transform="rotate(-90 147.9 156)">EC_A</text>
<text x="175" y="155.5">M_CS</text>
<text x="177.5" y="150.4">DIG5</text>
<text x="177.5" y="153">DIG1</text>
<text x="220.7" y="153">SEGA</text>
<text x="220.7" y="150.4">SEGF</text>
<text x="222" y="155.5">M_CLK</text>
<text x="8.6" y="170.7">TK_SDA</text>
<text x="8.6" y="168.2">TK_SCL</text>
<text x="40.4" y="180.9">TK_INT</text>
<text x="40.4" y="188.5">TK_BCD0</text>
<text x="40.4" y="191.1">TK_BCD1</text>
<text x="40.4" y="193.6">TK_BCD2</text>
<text x="40.4" y="196.1">TK_BCD3</text>
</g>
<g font-size="2.3" fill="#000080">
<text x="276.6" y="22.1">R26</text>
<text x="36.6" y="27.2">C4</text>
<text x="42.1" y="24.7">3V3</text>
<text x="71.4" y="24.7">3V3</text>
<text x="108.2" y="27.2">3V3</text>
<text x="276.6" y="29.8">R25</text>
<text x="276.6" y="27.2">10k</text>
<text x="28.5" y="32.8" transform="rotate(-90 28.5 32.8)">GND</text>
<text x="75.9" y="32.3">R2</text>
<text x="98.8" y="34.8">R27</text>
<text x="166.1" y="32.3">LED2</text>
<text x="200.4" y="32.3">LED3</text>
<text x="276.6" y="34.8">10k</text>
<text x="32.8" y="38.7">U1</text>
<text x="112.8" y="36.1">D5</text>
<text x="20.1" y="45">U6</text>
<text x="75.9" y="42.5">R3</text>
<text x="98.8" y="45">R28</text>
<text x="114" y="45">C5</text>
<text x="162.3" y="45">LED5</text>
<text x="200.4" y="45">LED4</text>
<text x="275.3" y="45">U5</text>
<text x="70.8" y="55.2">GND</text>
<text x="93.7" y="57.7">GND</text>
<text x="107.7" y="57.7">GND</text>
<text x="41.6" y="62.8">GND</text>
<text x="140.7" y="81.8">LED7</text>
<text x="149.6" y="83.1">R30</text>
<text x="72.1" y="85.6">U9</text>
<text x="149.6" y="88.2">1k</text>
<text x="20.1" y="95.8">R7</text>
<text x="35.3" y="92">SW1</text>
<text x="46.7" y="95.8">R4</text>
<text x="140.7" y="93.3">LED8</text>
<text x="149.6" y="94.5">R31</text>
<text x="262.6" y="93.3">U8</text>
<text x="20.1" y="100.9">10k</text>
<text x="46.7" y="100.9">3k</text>
<text x="149.6" y="99.6">1k</text>
<text x="35.3" y="106">SW2</text>
<text x="73.4" y="103.4">188数码管</text>
<text x="46.7" y="109.8">R5</text>
<text x="219.5" y="113.6">100nF</text>
<text x="222" y="111">C6</text>
<text x="229.6" y="113.6">10uF</text>
<text x="232.2" y="111">C7</text>
<text x="35.3" y="119.9">SW3</text>
<text x="46.7" y="114.9">10k</text>
<text x="199.1" y="118.7">LED6</text>
<text x="46.7" y="123.7">R6</text>
<text x="153.4" y="123.7">R24</text>
<text x="187.7" y="125">U7</text>
<text x="46.7" y="128.8">33k</text>
<text x="153.4" y="128.8">10k</text>
<text x="135.6" y="133.9">EC12D1524403</text>
<text x="230.9" y="142.8">10k</text>
<text x="232.2" y="139">R29</text>
<text x="126.7" y="144.1">R22</text>
<text x="126.7" y="149.1">10k</text>
<text x="153.4" y="144.1">R23</text>
<text x="153.4" y="149.1">10k</text>
<text x="50.5" y="155.5">C2</text>
<text x="65.8" y="153">U2</text>
<text x="84.8" y="150.4">C3</text>
<text x="84.8" y="153">100nF</text>
<text x="98.8" y="151.7">C8</text>
<text x="98.8" y="154.2">100uF</text>
<text x="20.1" y="160.6">R20</text>
<text x="27.7" y="160.6">R21</text>
<text x="39.1" y="160.6">4.7nF</text>
<text x="40.4" y="158">C1</text>
<text x="49.3" y="158">15pF</text>
<text x="87.4" y="161.8">3k</text>
<text x="196.6" y="160.6">XL7219</text>
<text x="20.1" y="163.1">10k</text>
<text x="27.7" y="163.1">10k</text>
<text x="87.4" y="164.4">R8</text>
<text x="87.4" y="166.9">R9</text>
<text x="110.2" y="164.4">tk1</text>
<text x="110.2" y="166.9">tk2</text>
<text x="87.4" y="169.5">R10</text>
<text x="87.4" y="172">R11</text>
<text x="110.2" y="169.5">tk3</text>
<text x="110.2" y="172">tk4</text>
<text x="87.4" y="174.5">R12</text>
<text x="87.4" y="177.1">R13</text>
<text x="87.4" y="179.6">R14</text>
<text x="110.2" y="174.5">tk5</text>
<text x="110.2" y="177.1">tk6</text>
<text x="110.2" y="179.6">tk7</text>
<text x="87.4" y="182.2">R15</text>
<text x="87.4" y="184.7">R16</text>
<text x="110.2" y="182.2">tk8</text>
<text x="110.2" y="184.7">tk9</text>
<text x="87.4" y="187.2">R17</text>
<text x="87.4" y="189.8">R18</text>
<text x="110.2" y="187.2">tk10</text>
<text x="110.2" y="189.8">tk11</text>
<text x="87.4" y="192.3">R19</text>
<text x="110.2" y="192.3">tk12</text>
<text x="62" y="205">SC12B</text>
<text x="1" y="210.1">1</text>
</g>
<g font-size="2.3">
<text x="44.4" y="34.8">3</text>
<text x="160.9" y="35.1">3</text>
<text x="175.1" y="35.1">2</text>
<text x="199" y="35.1">3</text>
<text x="213.2" y="35.1">2</text>
<text x="253.3" y="35.8" transform="rotate(-90 253.3 35.8)">1</text>
<text x="258.4" y="35.8" transform="rotate(-90 258.4 35.8)">2</text>
<text x="263.4" y="35.8" transform="rotate(-90 263.4 35.8)">3</text>
<text x="268.5" y="35.8" transform="rotate(-90 268.5 35.8)">4</text>
<text x="8.6" y="36.1">电流输入</text>
<text x="40.8" y="37.4">V+</text>
<text x="46.7" y="40.2">REF</text>
<text x="51.9" y="37.6">1</text>
<text x="160.9" y="37.6">4</text>
<text x="163.2" y="36.3">GND DOU</text>
<text x="163.2" y="38.9">DIN</text>
<text x="169.2" y="38.9">VDD</text>
<text x="175.1" y="37.6">1</text>
<text x="199" y="37.6">4</text>
<text x="201.3" y="36.3">GND DOU</text>
<text x="201.3" y="38.9">DIN</text>
<text x="207.3" y="38.9">VDD</text>
<text x="213.2" y="37.6">1</text>
<text x="30.1" y="42.7">4</text>
<text x="30.1" y="47.8">5</text>
<text x="32" y="42.5">IN+</text>
<text x="46.4" y="47.8">OUT</text>
<text x="51.9" y="45.2">6</text>
<text x="160.9" y="47.8">1</text>
<text x="175.1" y="47.8">4</text>
<text x="199" y="47.8">1</text>
<text x="213.2" y="47.8">4</text>
<text x="32" y="50.1">IN-</text>
<text x="38.9" y="52.6">GND</text>
<text x="160.9" y="50.3">2</text>
<text x="163.2" y="49">VDD</text>
<text x="163.2" y="51.6">DOU GND</text>
<text x="170.1" y="49">DIN</text>
<text x="175.1" y="50.3">3</text>
<text x="199" y="50.3">2</text>
<text x="201.3" y="49">VDD</text>
<text x="201.3" y="51.6">DOU GND</text>
<text x="208.2" y="49">DIN</text>
<text x="213.2" y="50.3">3</text>
<text x="44.4" y="55.2">2</text>
<text x="26.4" y="65.3">50倍增益，测量范围0-36v</text>
<text x="98" y="89.5">1</text>
<text x="101.3" y="88.2">1</text>
<text x="35.1" y="95" transform="rotate(-90 35.1 95)">3</text>
<text x="40.2" y="95" transform="rotate(-90 40.2 95)">1</text>
<text x="98" y="92">2</text>
<text x="98" y="94.5">3</text>
<text x="101.3" y="90.7">2</text>
<text x="101.3" y="93.3">3</text>
<text x="101.3" y="95.8">4</text>
<text x="35.1" y="101.4" transform="rotate(-90 35.1 101.4)">4</text>
<text x="40.2" y="101.4" transform="rotate(-90 40.2 101.4)">2</text>
<text x="98" y="97.1">4</text>
<text x="98" y="99.6">5</text>
<text x="101.3" y="98.3">5</text>
<text x="185.2" y="99.8">9</text>
<text x="188.2" y="100.9">9</text>
<text x="194.6" y="96.8" transform="rotate(-90 194.6 96.8)">13</text>
<text x="195.6" y="101.1" transform="rotate(-90 195.6 101.1)">13</text>
<text x="197.1" y="96.8" transform="rotate(-90 197.1 96.8)">3</text>
<text x="198.2" y="99.8" transform="rotate(-90 198.2 99.8)">3</text>
<text x="199.7" y="96.8" transform="rotate(-90 199.7 96.8)">4</text>
<text x="200.7" y="99.8" transform="rotate(-90 200.7 99.8)">4</text>
<text x="202.2" y="96.8" transform="rotate(-90 202.2 96.8)">10</text>
<text x="203.2" y="101.1" transform="rotate(-90 203.2 101.1)">10</text>
<text x="204.8" y="96.8" transform="rotate(-90 204.8 96.8)">6</text>
<text x="205.8" y="99.8" transform="rotate(-90 205.8 99.8)">6</text>
<text x="207.3" y="96.8" transform="rotate(-90 207.3 96.8)">11</text>
<text x="208.3" y="101.1" transform="rotate(-90 208.3 101.1)">11</text>
<text x="209.8" y="96.8" transform="rotate(-90 209.8 96.8)">15</text>
<text x="210.9" y="101.1" transform="rotate(-90 210.9 101.1)">15</text>
<text x="212.4" y="96.8" transform="rotate(-90 212.4 96.8)">16</text>
<text x="213.4" y="101.1" transform="rotate(-90 213.4 101.1)">16</text>
<text x="261.2" y="96">1</text>
<text x="261.2" y="98.6">3</text>
<text x="261.2" y="101.1">5</text>
<text x="263.6" y="97.3">1</text>
<text x="263.6" y="99.8">3</text>
<text x="270.6" y="99.8">4</text>
<text x="270.6" y="97.3">2</text>
<text x="272.9" y="101.1">6</text>
<text x="272.9" y="98.6">4</text>
<text x="272.9" y="96">2</text>
<text x="183.9" y="102.4">14</text>
<text x="183.9" y="107.5">12</text>
<text x="185.2" y="104.9">8</text>
<text x="188.2" y="103.4">14</text>
<text x="188.2" y="105.9">8</text>
<text x="261.2" y="103.7">7</text>
<text x="261.2" y="106.2">9</text>
<text x="263.6" y="102.4">5</text>
<text x="263.6" y="104.9">7</text>
<text x="263.6" y="107.5">9</text>
<text x="269.3" y="107.5">10</text>
<text x="270.6" y="104.9">8</text>
<text x="270.6" y="102.4">6</text>
<text x="272.9" y="106.2">10</text>
<text x="272.9" y="103.7">8</text>
<text x="35.1" y="109" transform="rotate(-90 35.1 109)">3</text>
<text x="40.2" y="109" transform="rotate(-90 40.2 109)">1</text>
<text x="185.2" y="112.5">7</text>
<text x="185.2" y="110">1</text>
<text x="188.2" y="108.5">12</text>
<text x="188.2" y="113.6">7</text>
<text x="188.2" y="111">1</text>
<text x="259.9" y="108.7">11</text>
<text x="259.9" y="111.3">13</text>
<text x="259.9" y="113.8">15</text>
<text x="263.6" y="110">11</text>
<text x="263.6" y="112.5">13</text>
<text x="269.3" y="112.5">14</text>
<text x="269.3" y="110">12</text>
<text x="272.9" y="113.8">16</text>
<text x="272.9" y="111.3">14</text>
<text x="272.9" y="108.7">12</text>
<text x="35.1" y="115.3" transform="rotate(-90 35.1 115.3)">4</text>
<text x="40.2" y="115.3" transform="rotate(-90 40.2 115.3)">2</text>
<text x="185.2" y="117.6">5</text>
<text x="185.2" y="115.1">2</text>
<text x="188.2" y="118.6">5</text>
<text x="188.2" y="116.1">2</text>
<text x="259.9" y="116.4">17</text>
<text x="259.9" y="118.9">19</text>
<text x="263.6" y="115.1">15</text>
<text x="263.6" y="117.6">17</text>
<text x="269.3" y="117.6">18</text>
<text x="269.3" y="115.1">16</text>
<text x="272.9" y="118.9">20</text>
<text x="272.9" y="116.4">18</text>
<text x="35.1" y="122.9" transform="rotate(-90 35.1 122.9)">3</text>
<text x="40.2" y="122.9" transform="rotate(-90 40.2 122.9)">1</text>
<text x="259.9" y="121.4">21</text>
<text x="259.9" y="124">23</text>
<text x="263.6" y="120.2">19</text>
<text x="263.6" y="122.7">21</text>
<text x="263.6" y="125.2">23</text>
<text x="269.3" y="125.2">24</text>
<text x="269.3" y="122.7">22</text>
<text x="269.3" y="120.2">20</text>
<text x="272.9" y="124">24</text>
<text x="272.9" y="121.4">22</text>
<text x="35.1" y="129.3" transform="rotate(-90 35.1 129.3)">4</text>
<text x="40.2" y="129.3" transform="rotate(-90 40.2 129.3)">2</text>
<text x="137.5" y="128.8" transform="rotate(-90 137.5 128.8)">D</text>
<text x="147.6" y="128.8" transform="rotate(-90 147.6 128.8)">C</text>
<text x="186.3" y="127.8">1</text>
<text x="186.3" y="130.3">2</text>
<text x="188.6" y="129.1">DIN</text>
<text x="188.6" y="131.6">DIG0</text>
<text x="208.2" y="131.6">SEGD</text>
<text x="208.2" y="129.1">DOUT</text>
<text x="215.8" y="130.3">23</text>
<text x="215.8" y="127.8">24</text>
<text x="259.9" y="126.5">25</text>
<text x="259.9" y="129.1">27</text>
<text x="259.9" y="131.6">29</text>
<text x="263.6" y="127.8">25</text>
<text x="263.6" y="130.3">27</text>
<text x="269.3" y="130.3">28</text>
<text x="269.3" y="127.8">26</text>
<text x="272.9" y="131.6">30</text>
<text x="272.9" y="129.1">28</text>
<text x="272.9" y="126.5">26</text>
<text x="133.1" y="135.4">6</text>
<text x="136.1" y="136.4">6</text>
<text x="138.5" y="132.2" transform="rotate(-90 138.5 132.2)">D</text>
<text x="148.6" y="132.2" transform="rotate(-90 148.6 132.2)">C</text>
<text x="149.1" y="136.4">7</text>
<text x="152.1" y="135.4">7</text>
<text x="186.3" y="132.9">3</text>
<text x="186.3" y="135.4">4</text>
<text x="186.3" y="137.9">5</text>
<text x="188.6" y="134.1">DIG4</text>
<text x="188.6" y="136.7">GND</text>
<text x="206.6" y="134.1">SEGDP</text>
<text x="208.3" y="136.7">SEGE</text>
<text x="215.8" y="137.9">20</text>
<text x="215.8" y="135.4">21</text>
<text x="215.8" y="132.9">22</text>
<text x="259.9" y="134.1">31</text>
<text x="259.9" y="136.7">33</text>
<text x="263.6" y="132.9">29</text>
<text x="263.6" y="135.4">31</text>
<text x="263.6" y="137.9">33</text>
<text x="269.3" y="137.9">34</text>
<text x="269.3" y="135.4">32</text>
<text x="269.3" y="132.9">30</text>
<text x="272.9" y="136.7">34</text>
<text x="272.9" y="134.1">32</text>
<text x="137.5" y="143" transform="rotate(-90 137.5 143)">B</text>
<text x="138.5" y="139.7" transform="rotate(-90 138.5 139.7)">B</text>
<text x="142.5" y="143" transform="rotate(-90 142.5 143)">E</text>
<text x="143.6" y="139.7" transform="rotate(-90 143.6 139.7)">E</text>
<text x="147.6" y="143" transform="rotate(-90 147.6 143)">A</text>
<text x="148.6" y="139.7" transform="rotate(-90 148.6 139.7)">A</text>
<text x="186.3" y="140.5">6</text>
<text x="186.3" y="143">7</text>
<text x="188.6" y="139.2">DIG6</text>
<text x="188.6" y="141.8">DIG2</text>
<text x="208.2" y="139.2">SEGC</text>
<text x="211.8" y="141.8">V+</text>
<text x="215.8" y="143">18</text>
<text x="215.8" y="140.5">19</text>
<text x="259.9" y="139.2">35</text>
<text x="259.9" y="141.8">37</text>
<text x="263.6" y="140.5">35</text>
<text x="263.6" y="143">37</text>
<text x="269.3" y="143">38</text>
<text x="269.3" y="140.5">36</text>
<text x="272.9" y="141.8">38</text>
<text x="272.9" y="139.2">36</text>
<text x="186.3" y="145.6">8</text>
<text x="186.3" y="148.1">9</text>
<text x="188.6" y="144.3">DIG3</text>
<text x="188.6" y="146.8">DIG7</text>
<text x="188.6" y="149.4">GND</text>
<text x="208" y="146.8">SEGG</text>
<text x="208.3" y="149.4">SEGB</text>
<text x="209.6" y="144.3">ISET</text>
<text x="215.8" y="148.1">16</text>
<text x="215.8" y="145.6">17</text>
<text x="259.9" y="144.3">39</text>
<text x="263.6" y="145.6">39</text>
<text x="269.3" y="145.6">40</text>
<text x="272.9" y="144.3">40</text>
<text x="76.1" y="155.7">24</text>
<text x="185" y="150.6">10</text>
<text x="185" y="153.2">11</text>
<text x="185" y="155.7">12</text>
<text x="188.6" y="151.9">DIG5</text>
<text x="188.6" y="154.5">DIG1</text>
<text x="208.3" y="154.5">SEGA</text>
<text x="208.4" y="151.9">SEGF</text>
<text x="215.8" y="155.7">13</text>
<text x="215.8" y="153.2">14</text>
<text x="215.8" y="150.6">15</text>
<text x="56.8" y="158.3">3</text>
<text x="56.8" y="160.8">2</text>
<text x="59.1" y="159.5">CDC</text>
<text x="70.1" y="157">VDD</text>
<text x="188.6" y="157">LOAD(CS#)</text>
<text x="210.2" y="157">CLK</text>
<text x="59.1" y="162.1">CMOD</text>
<text x="69.7" y="167.2">CIN1</text>
<text x="69.7" y="164.6">CIN0</text>
<text x="76.1" y="165.9">5</text>
<text x="76.1" y="163.3">4</text>
<text x="105.9" y="164.4">key</text>
<text x="105.9" y="166.9">key</text>
<text x="55.5" y="168.4">21</text>
<text x="55.5" y="171">22</text>
<text x="59.1" y="169.7">SCL</text>
<text x="59.1" y="172.2">SDA</text>
<text x="69.7" y="172.2">CIN3</text>
<text x="69.7" y="169.7">CIN2</text>
<text x="76.1" y="173.5">8</text>
<text x="76.1" y="171">7</text>
<text x="76.1" y="168.4">6</text>
<text x="105.9" y="169.5">key</text>
<text x="105.9" y="172">key</text>
<text x="55.5" y="178.6">20</text>
<text x="59.1" y="179.9">ASEL</text>
<text x="69.7" y="179.9">CIN6</text>
<text x="69.7" y="177.3">CIN5</text>
<text x="69.7" y="174.8">CIN4</text>
<text x="76.1" y="178.6">10</text>
<text x="76.1" y="176">9</text>
<text x="105.9" y="174.5">key</text>
<text x="105.9" y="177.1">key</text>
<text x="105.9" y="179.6">key</text>
<text x="55.5" y="181.1">23</text>
<text x="59.1" y="182.4">INT</text>
<text x="69.7" y="184.9">CIN8</text>
<text x="69.7" y="182.4">CIN7</text>
<text x="76.1" y="183.7">12</text>
<text x="76.1" y="181.1">11</text>
<text x="105.9" y="182.2">key</text>
<text x="105.9" y="184.7">key</text>
<text x="55.5" y="188.7">19</text>
<text x="55.5" y="191.3">18</text>
<text x="59.1" y="190">BCD0</text>
<text x="68.5" y="190">CIN10</text>
<text x="69.7" y="187.5">CIN9</text>
<text x="76.1" y="191.3">15</text>
<text x="76.1" y="188.7">14</text>
<text x="76.1" y="186.2">13</text>
<text x="105.9" y="187.2">key</text>
<text x="105.9" y="189.8">key</text>
<text x="55.5" y="193.8">17</text>
<text x="55.5" y="196.4">16</text>
<text x="59.1" y="192.6">BCD1</text>
<text x="59.1" y="195.1">BCD2</text>
<text x="59.1" y="197.6">BCD3</text>
<text x="68.5" y="192.6">CIN11</text>
<text x="105.9" y="192.3">key</text>
<text x="69.9" y="200.2">GND</text>
<text x="76.1" y="198.9">1</text>
</g>
<text font-size="2.3" fill="#f00" x="251.2" y="38.7">GNDVCCSCL SDA</text>
<g font-size="2.3" fill="#a00000">
<text x="39.6" y="46.3">OPA</text>
<text x="74" y="99.6">1</text>
<text x="79.1" y="99.6">2</text>
<text x="84.2" y="99.6">3</text>
<text x="89.3" y="99.6">4</text>
<text x="94.4" y="99.6">5</text>
</g>
<text font-size="1.6" fill="#000080" x="142" y="136.6">EC1</text>
</svg>
